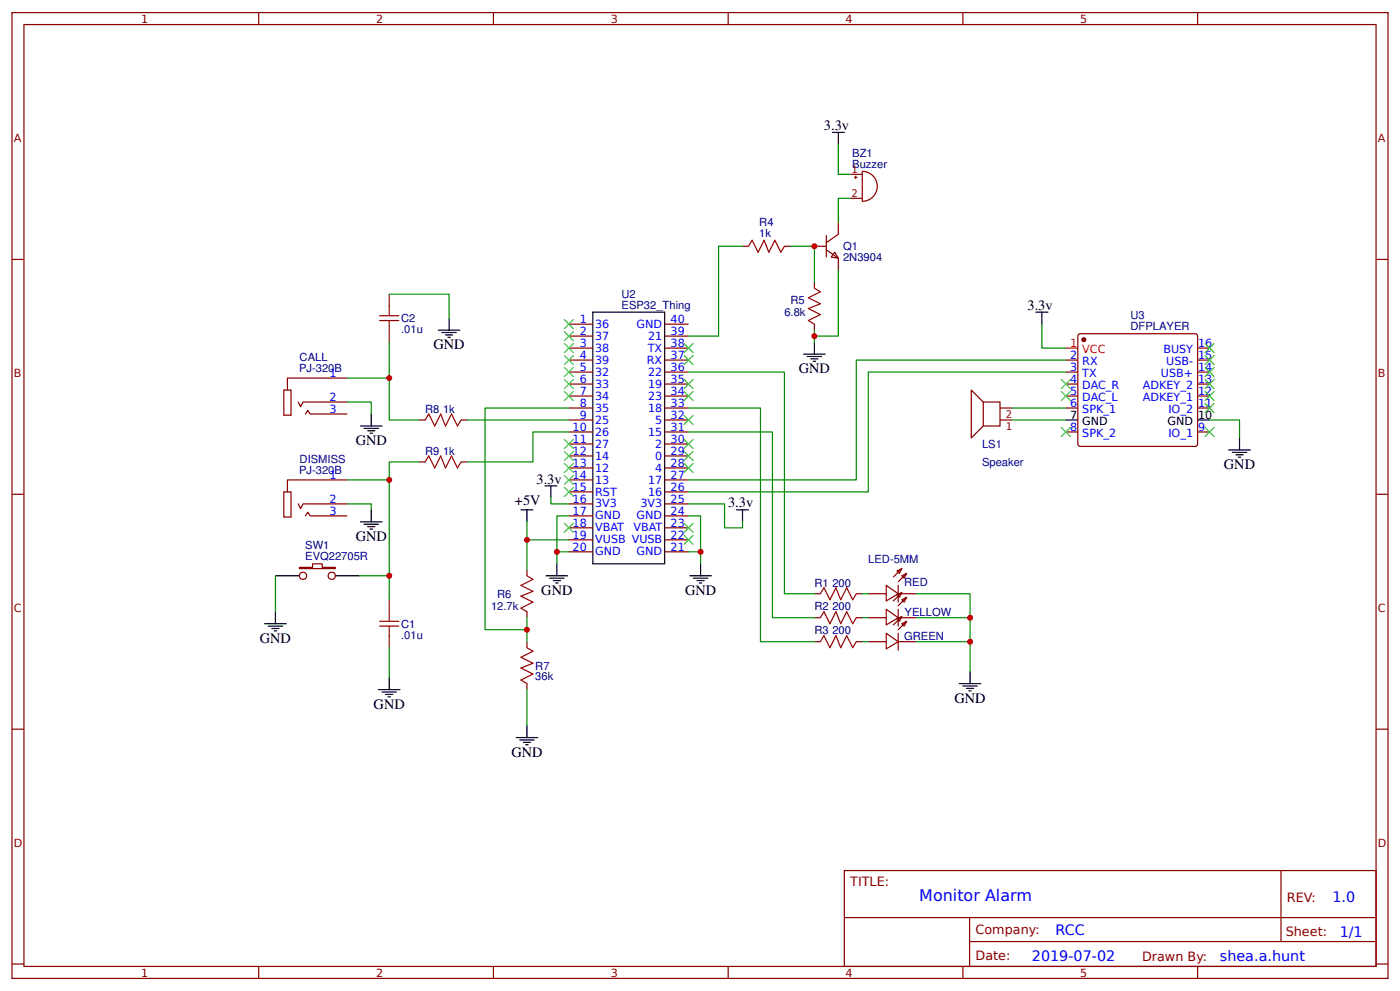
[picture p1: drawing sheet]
<svg xmlns="http://www.w3.org/2000/svg" width="309mm" height="219mm" viewBox="0 0 309 219" stroke-linecap="round" stroke-linejoin="round" font-family="sans-serif">
<g fill="none" stroke="#800" stroke-width=".26">
<path d="M2.6 2.8h304.1v213.2h-304.1zM5.3 5.4h298.7v208h-298.7zM57.1 2.8v2.6M109 2.8v2.6M160.9 2.8v2.6M212.7 2.8v2.6M264.6 2.8v2.6M2.6 57.3h2.7M164 54.4h1.4M173.3 54.4h1.3M179.9 54.4h2.7M182.6 55.2l2.6 1.8v2.7"/>
<path d="M182.6 52v4.8M184.4 55.7l.8 1.3-1.6-.2zM185.2 49.1v2.6l-2.6 1.9M304 57.3h2.7M86 65v2.6M86 72.9v2.6M125.7 71.6h5.3M125.7 74.2h5.3M125.7 76.9h5.3M125.7 79.5h5.3M146.8 71.6h5.3M146.8 74.2h5.3"/>
<path d="M146.8 76.9h5.3M146.8 79.5h5.3M179.9 62.3v1.3M179.9 71.6v1.3M235.5 79.5h2.6M238.2 73.9l.5-.2 25.6 .1 .3 .4-.1 24.1-.4 .3-25.7-.1-.3-.5zM264.6 76.9h2.6M264.6 79.5h2.6M62.7 86.1h1.6v5.6h-1.6zM65.9 88.8l.5 1 .5-1h9.8M67.5 91.4l.5-.8 .5 .8h8.2M76.7 83.5h-13.2v2.6"/>
<path d="M92.6 92.7h1.3M101.9 92.7h1.3M125.7 82.2h5.3M125.7 84.8h5.3M125.7 90.1h5.3M125.7 92.7h5.3M125.7 95.4h5.3M125.7 98h5.3M125.7 87.4h5.3M146.8 82.2h5.3M146.8 84.8h5.3M146.8 90.1h5.3"/>
<path d="M146.8 92.7h5.3M146.8 95.4h5.3M146.8 98h5.3M146.8 87.4h5.3M235.5 82.2h2.6M235.5 84.8h2.6M235.5 90.1h2.6M235.5 95.4h2.6M235.5 87.4h2.6M264.6 82.2h2.6M264.6 84.8h2.6M264.6 90.1h2.6"/>
<path d="M264.6 95.4h2.6M264.6 87.4h2.6M2.6 109.1h2.7M62.7 108.6h1.6v5.6h-1.6zM65.9 111.3l.5 1 .5-1h9.8M67.5 113.9l.5-.8 .5 .8h8.2M76.7 106h-13.2v2.6M92.6 102h1.3M101.9 102h1.3M125.7 100.7h5.3M125.7 103.3h5.3M125.7 106h5.3"/>
<path d="M125.7 108.6h5.3M125.7 111.3h5.3M125.7 113.9h5.3M125.7 116.5h5.3M125.7 119.2h5.3M146.8 100.7h5.3M146.8 103.3h5.3M146.8 106h5.3M146.8 108.6h5.3M146.8 111.3h5.3M146.8 113.9h5.3M146.8 116.5h5.3"/>
<path d="M146.8 119.2h5.3M304 109.1h2.7M66.1 125.3h3v-.8h2.1v.8h2.9v.2h-8zM86 132.4v2.7M116.4 125.8v1.3M116.4 135.1v1.3M125.7 121.8h5.3M146.8 121.8h5.3M179.9 131.1h1.3M179.9 136.4h1.3M189.2 131.1h1.3M189.2 136.4h1.3"/>
<path d="M191.8 131.1h4M191.8 136.4h4M195.8 129.2l2.6 1.9-2.6 1.6zM195.8 134.5l2.6 1.9-2.6 1.6zM195.8 139.8l2.6 1.9-2.6 1.6zM198.2 126.1l1-.6-.5 1.1zM198.2 131.4l1-.6-.5 1.1zM198.2 136.7l1-.6-.5 1.1zM198.4 131.1h4M198.4 129.2v3.8M198.4 134.5v3.7M198.4 139.8v3.7"/>
<path d="M198.4 136.4h4M199.2 127.1l1.1-.5-.5 1.1zM199.2 132.4l1.1-.5-.5 1.1zM199.2 137.7l1.1-.5-.5 1zM199.2 125.5l-1.8 1.9M199.2 130.8l-1.8 1.9M199.2 136.1l-1.8 1.9M200.3 126.6l-1.9 1.9M200.3 131.9l-1.9 1.8M200.3 137.2l-1.9 1.8M86 140.4v2.6M116.4 141.7v1.3"/>
<path d="M116.4 150.9v1.4M179.9 141.7h1.3M189.2 141.7h1.3M191.8 141.7h4M198.4 141.7h4M2.6 161h2.7M304 161h2.7M186.5 192.2h117.5v21.2h-117.5zM283 192.2v15.7M2.6 212.9h2.7M57.1 213.4v2.6M109 213.4v2.6"/>
<path d="M160.9 213.4v2.6M186.6 202.6h117.3M212.7 213.4v2.6M214.2 207.9h89.7M214.2 202.6v10.6M264.6 213.4v2.6M304 212.9h2.7"/>
<circle cx="66.9" cy="127.1" r=".8"/>
<circle cx="73.3" cy="127.1" r=".8"/>
</g>
<g fill="none" stroke="#000" stroke-width=".26">
<path d="M183.9 29.2h2.6M185.2 29.2v2.7M96.8 72.9h4.8M97.6 73.4h3.2M98.4 74h1.6M99 74.5h.5M99.2 70.2v2.7M131 68.9h15.8v55.6h-15.8zM177.5 78.2h4.8M178.3 78.7h3.2M179.1 79.2h1.6M179.7 79.8h.5"/>
<path d="M179.9 75.5v2.7M228.9 68.9h2.6M230.2 68.9v2.7M79.6 94.1h4.8M80.4 94.6h3.2M81.2 95.1h1.6M81.8 95.6h.5M82 91.4v2.7M235.5 92.7h2.6M264.6 92.7h2.6M271.5 99.4h4.7M272.3 99.9h3.1"/>
<path d="M273.8 96.7v2.7M79.6 115.2h4.8M80.4 115.8h3.2M81.2 116.3h1.6M81.8 116.8h.5M82 112.6v2.6M115.1 112.6h2.6M116.4 112.6v2.6M120.4 107.3h2.6M121.7 107.3v2.6M162.7 112.6h2.7M164 112.6v2.6"/>
<path d="M273 100.4h1.6M273.6 100.9h.5M58.5 137.7h4.7M59.3 138.2h3.1M60.1 138.8h1.5M60.6 139.3h.5M60.9 127.1h5.2M60.9 135.1v2.6M74.1 127.1h5.3M120.6 127.1h4.8M121.4 127.7h3.2M122.2 128.2h1.6"/>
<path d="M122.8 128.7h.5M123 124.5v2.6M152.4 127.1h4.8M153.2 127.7h3.2M154 128.2h1.6M154.5 128.7h.5M154.8 124.5v2.6M83.6 152.3h4.8M84.4 152.8h3.2M85.2 153.3h1.6M85.7 153.9h.6M86 149.6v2.7"/>
<path d="M211.9 150.9h4.8M212.7 151.5h3.2M213.5 152h1.6M214 152.5h.6M214.3 148.3v2.6M114 162.9h4.8M114.8 163.4h3.2M115.6 163.9h1.6M116.2 164.4h.5M116.4 160.2v2.7"/>
</g>
<circle cx="239.4" cy="75" r=".4" fill="#800" stroke="#800" stroke-width=".26"/>
<path d="M235.5 76.9h2.6" fill="none" stroke="#f00" stroke-width=".26"/>
<g fill="none" stroke="#080" stroke-width=".26">
<path d="M185.2 31.9v6.6h2.7M164 54.4h-5.3v19.8h-6.6M174.6 54.4h5.3v7.9M185.2 59.7v14.5h-5.3M187.9 43.8h-2.7v5.3M86 65h13.2v5.2M86 75.5v8M179.9 72.9v2.6M230.2 71.6v5.3h5.3M235.5 79.5h-46.3v26.5h-37.1M76.7 83.5h9.3v9.2h6.6M76.7 88.8h5.3v2.6"/>
<path d="M103.2 92.7h22.5M125.7 95.4h-8v6.6h-14.5M125.7 90.1h-18.5v48.9h9.2M152.1 82.2h21.2v48.9h6.6M152.1 95.4h18.6v41h9.2M152.1 90.1h15.9v51.6h11.9M223.6 92.7h11.9M223.6 90.1h11.9M235.5 82.2h-43.7v26.4h-39.7M267.2 92.7h6.6v4M76.7 111.3h5.3v1.3M86 106v21.1h-6.6"/>
<path d="M92.6 102h-6.6v4h-9.3M116.4 115.2v4M121.7 109.9v1.4h4M125.7 119.2h-9.3v6.6M125.7 113.9h-2.7v7.9h2.7M152.1 111.3h8v5.2h3.9v-1.3M152.1 113.9h2.7v7.9M60.9 127.1v8M86 127.1v5.3M116.4 136.4v5.3M123 121.8v2.7M152.1 121.8h2.7v2.7"/>
<path d="M190.5 136.4h1.3M190.5 131.1h1.3M202.4 131.1h11.9v17.2M202.4 136.4h11.9M86 143v6.6M116.4 152.3v7.9M190.5 141.7h1.3M202.4 141.7h11.9"/>
</g>
<g fill="none" stroke="#a00000" stroke-width=".26">
<path d="M165.4 54.4l.8-1.4 1.3 2.7 1.3-2.7 1.1 2.7 1.3-2.7 1.3 2.7 .8-1.3M83.9 70.8h4.2M83.9 69.7h4.2M86 67.6v2.1M86 70.8v2.1M179.9 63.6l1.3 .8-2.6 1.3 2.6 1.4-2.6 1 2.6 1.4-2.6 1.3 1.3 .8M93.9 92.7l.8-1.3 1.3 2.7 1.4-2.7 1 2.7 1.3-2.7 1.4 2.7 .8-1.4M93.9 102l.8-1.3 1.3 2.6 1.4-2.6 1 2.6 1.3-2.6 1.4 2.6 .8-1.3M83.9 138.2h4.2M83.9 137.2h4.2M86 135.1v2.1M86 138.2v2.2"/>
<path d="M116.4 127.1l1.3 .8-2.6 1.3 2.6 1.4-2.6 1 2.6 1.4-2.6 1.3 1.3 .8M181.2 131.1l.8-1.3 1.4 2.6 1.3-2.6 1 2.6 1.4-2.6 1.3 2.6 .8-1.3M181.2 136.4l.8-1.3 1.4 2.6 1.3-2.6 1 2.6 1.4-2.6 1.3 2.6 .8-1.3M116.4 143l1.3 .8-2.6 1.3 2.6 1.3-2.6 1.1 2.6 1.3-2.6 1.4 1.3 .7M181.2 141.7l.8-1.3 1.4 2.6 1.3-2.6 1 2.6 1.4-2.6 1.3 2.6 .8-1.3"/>
</g>
<path d="M187.9 38.5h2.6M188.8 39.2h.5M189 38.9v.5M190.5 37.8a3.3 3.3 0 0 1 3.3 3.3 3.3 3.3 0 0 1-3.3 3.3zM187.9 43.8h2.6M217.2 88.8h3.7v5.3h-3.7zM217.2 88.8l-2.6-2.7v10.6l2.6-2.6M220.9 92.7h2.7M220.9 90.1h2.7" fill="none" stroke="#840000" stroke-width=".26"/>
<g fill="#000" stroke="#3c3" stroke-width=".26">
<path d="M124.6 70.5l2.1 2.1zM126.7 70.5l-2.1 2.1z"/>
<path d="M124.6 73.2l2.1 2.1zM126.7 73.2l-2.1 2.1z"/>
<path d="M124.6 75.8l2.1 2.1zM126.7 75.8l-2.1 2.1z"/>
<path d="M124.6 78.4l2.1 2.2zM126.7 78.4l-2.1 2.2z"/>
<path d="M151.1 75.8l2.1 2.1zM153.2 75.8l-2.1 2.1z"/>
<path d="M151.1 78.4l2.1 2.2zM153.2 78.4l-2.1 2.2z"/>
<path d="M266.2 75.8l2.1 2.1zM268.3 75.8l-2.1 2.1z"/>
<path d="M266.2 78.4l2.1 2.2zM268.3 78.4l-2.1 2.2z"/>
<path d="M124.6 81.1l2.1 2.1zM126.7 81.1l-2.1 2.1z"/>
<path d="M124.6 83.7l2.1 2.2zM126.7 83.7l-2.1 2.2z"/>
<path d="M124.6 86.4l2.1 2.1zM126.7 86.4l-2.1 2.1z"/>
<path d="M124.6 97l2.1 2.1zM126.7 97l-2.1 2.1z"/>
<path d="M124.6 99.6l2.1 2.1zM126.7 99.6l-2.1 2.1z"/>
<path d="M151.1 83.7l2.1 2.2zM153.2 83.7l-2.1 2.2z"/>
<path d="M151.1 86.4l2.1 2.1zM153.2 86.4l-2.1 2.1z"/>
<path d="M151.1 91.7l2.1 2.1zM153.2 91.7l-2.1 2.1z"/>
<path d="M151.1 97l2.1 2.1zM153.2 97l-2.1 2.1z"/>
<path d="M151.1 99.6l2.1 2.1zM153.2 99.6l-2.1 2.1z"/>
<path d="M234.4 83.7l2.1 2.2zM236.5 83.7l-2.1 2.2z"/>
<path d="M234.4 86.4l2.1 2.1zM236.5 86.4l-2.1 2.1z"/>
<path d="M234.4 94.3l2.1 2.1zM236.5 94.3l-2.1 2.1z"/>
<path d="M266.2 81.1l2.1 2.1zM268.3 81.1l-2.1 2.1z"/>
<path d="M266.2 83.7l2.1 2.2zM268.3 83.7l-2.1 2.2z"/>
<path d="M266.2 86.4l2.1 2.1zM268.3 86.4l-2.1 2.1z"/>
<path d="M266.2 89l2.1 2.1zM268.3 89l-2.1 2.1z"/>
<path d="M266.2 94.3l2.1 2.1zM268.3 94.3l-2.1 2.1z"/>
<path d="M124.6 102.3l2.1 2.1zM126.7 102.3l-2.1 2.1z"/>
<path d="M124.6 104.9l2.1 2.1zM126.7 104.9l-2.1 2.1z"/>
<path d="M124.6 107.6l2.1 2.1zM126.7 107.6l-2.1 2.1z"/>
<path d="M124.6 115.5l2.1 2.1zM126.7 115.5l-2.1 2.1z"/>
<path d="M151.1 102.3l2.1 2.1zM153.2 102.3l-2.1 2.1z"/>
<path d="M151.1 115.5l2.1 2.1zM153.2 115.5l-2.1 2.1z"/>
<path d="M151.1 118.1l2.1 2.2zM153.2 118.1l-2.1 2.2z"/>
</g>
<g fill="#c00">
<circle cx="154.8" cy="121.8" r=".66"/>
<circle cx="116.4" cy="139" r=".66"/>
<circle cx="116.4" cy="119.2" r=".66"/>
<circle cx="86" cy="83.5" r=".66"/>
<circle cx="86" cy="106" r=".66"/>
<circle cx="179.9" cy="54.4" r=".66"/>
<circle cx="214.3" cy="141.7" r=".66"/>
<circle cx="214.3" cy="136.4" r=".66"/>
<circle cx="179.9" cy="74.2" r=".66"/>
<circle cx="86" cy="127.1" r=".66"/>
<circle cx="123" cy="121.8" r=".66"/>
</g>
<text font-size="3.5" fill="#00f" x="203.1" y="199">Monitor Alarm</text>
<g font-size="3.2">
<text x="182" y="28.7">3.3v</text>
<text x="227" y="68.4">3.3v</text>
<text x="95.8" y="77.1">GND</text>
<text x="176.5" y="82.4">GND</text>
<text x="78.6" y="98.3">GND</text>
<text x="118.5" y="106.8">3.3v</text>
<text x="270.4" y="103.6">GND</text>
<text x="113.8" y="111.4">+5V</text>
<text x="160.9" y="112.1">3.3v</text>
<text x="78.6" y="119.5">GND</text>
<text x="119.6" y="131.4">GND</text>
<text x="151.3" y="131.4">GND</text>
<text x="57.4" y="141.9">GND</text>
<text x="210.9" y="155.2">GND</text>
<text x="82.5" y="156.5">GND</text>
<text x="113" y="167.1">GND</text>
</g>
<g font-size="3.2" fill="#00f">
<text x="294.4" y="199.2">1.0</text>
<text x="233.2" y="206.3">RCC</text>
<text x="296" y="206.9">1/1</text>
<text x="228" y="212.2">2019-07-02</text>
<text x="269.5" y="212.1">shea.a.hunt</text>
</g>
<g font-size="2.8" fill="#800">
<text x="187.9" y="195.7">TITLE:</text>
<text x="284.3" y="199.2">REV:</text>
<text x="215.5" y="206.3">Company:</text>
<text x="284.1" y="206.8">Sheet:</text>
<text x="215.5" y="212.1">Date:</text>
<text x="252.3" y="212.1">Drawn By:</text>
</g>
<g font-size="2.5" fill="#800">
<text x="31.2" y="5">1</text>
<text x="83.1" y="5">2</text>
<text x="134.9" y="5">3</text>
<text x="186.8" y="5">4</text>
<text x="238.7" y="5">5</text>
<text x="3" y="31.4">A</text>
<text x="304.4" y="31.4">A</text>
<text x="3" y="83.2">B</text>
<text x="304.4" y="83.2">B</text>
<text x="3" y="135.1">C</text>
<text x="304.4" y="135.1">C</text>
<text x="3" y="186.9">D</text>
<text x="304.4" y="186.9">D</text>
<text x="31.2" y="215.6">1</text>
<text x="83.1" y="215.6">2</text>
<text x="134.9" y="215.6">3</text>
<text x="186.8" y="215.6">4</text>
<text x="238.7" y="215.6">5</text>
</g>
<g font-size="2.5" fill="#000080">
<text x="188.3" y="34.7">BZ1</text>
<text x="188.3" y="37">Buzzer</text>
<text x="167.8" y="52.3">1k</text>
<text x="167.8" y="49.9">R4</text>
<text x="186.3" y="57.6">2N3904</text>
<text x="186.3" y="55.2">Q1</text>
<text x="137.3" y="65.7">U2</text>
<text x="88.6" y="71.1">C2</text>
<text x="137.3" y="68.1">ESP32_Thing</text>
<text x="173.3" y="69.9">6.8k</text>
<text x="174.6" y="67.2">R5</text>
<text x="249.8" y="70.5">U3</text>
<text x="88.6" y="73.5">.01u</text>
<text x="249.8" y="72.9">DFPLAYER</text>
<text x="66.1" y="82.2">PJ-320B</text>
<text x="66.2" y="79.8">CALL</text>
<text x="93.9" y="91.3">R8</text>
<text x="97.9" y="91.3">1k</text>
<text x="93.9" y="100.5">R9</text>
<text x="97.9" y="100.5">1k</text>
<text x="217" y="99">LS1</text>
<text x="66.1" y="104.6">PJ-320B</text>
<text x="66.2" y="102.3">DISMISS</text>
<text x="217" y="102.9">Speaker</text>
<text x="67.4" y="123.7">EVQ22705R</text>
<text x="67.4" y="121.3">SW1</text>
<text x="191.8" y="124.4">LED-5MM</text>
<text x="179.9" y="129.6">R1</text>
<text x="183.9" y="129.6">200</text>
<text x="199.8" y="129.4">RED</text>
<text x="108.5" y="134.7">12.7k</text>
<text x="109.8" y="132">R6</text>
<text x="179.9" y="134.7">R2</text>
<text x="183.9" y="134.7">200</text>
<text x="199.9" y="136">YELLOW</text>
<text x="88.6" y="141">.01u</text>
<text x="88.6" y="138.6">C1</text>
<text x="179.9" y="139.9">R3</text>
<text x="183.9" y="139.9">200</text>
<text x="199.8" y="141.3">GREEN</text>
<text x="118.3" y="147.8">R7</text>
<text x="118.3" y="150.2">36k</text>
</g>
<g font-size="2.5" fill="#00f">
<text x="128.1" y="71.3">1</text>
<text x="148.2" y="71.3">40</text>
<text x="128.1" y="76.6">3</text>
<text x="128.1" y="74">2</text>
<text x="131.5" y="77.7">38</text>
<text x="131.5" y="75">37</text>
<text x="131.5" y="72.4">36</text>
<text x="140.7" y="72.4">GND</text>
<text x="143.1" y="77.7">TX</text>
<text x="143.2" y="75">21</text>
<text x="148.2" y="74">39</text>
<text x="148.2" y="76.6">38</text>
<text x="257" y="77.9">BUSY</text>
<text x="264.7" y="76.6">16</text>
<text x="72.8" y="83.2">1</text>
<text x="128.1" y="81.9">5</text>
<text x="128.1" y="79.2">4</text>
<text x="131.5" y="82.9">32</text>
<text x="131.5" y="80.3">39</text>
<text x="142.9" y="80.3">RX</text>
<text x="143.2" y="82.9">22</text>
<text x="148.2" y="79.2">37</text>
<text x="148.2" y="81.9">36</text>
<text x="236.4" y="79.2">2</text>
<text x="236.4" y="81.9">3</text>
<text x="239.1" y="80.6">RX</text>
<text x="239.1" y="83.2">TX</text>
<text x="256.5" y="83.2">USB+</text>
<text x="257.6" y="80.6">USB-</text>
<text x="264.7" y="81.9">14</text>
<text x="264.7" y="79.2">15</text>
<text x="72.8" y="88.5">2</text>
<text x="128.1" y="89.8">8</text>
<text x="128.1" y="87.2">7</text>
<text x="128.1" y="84.5">6</text>
<text x="131.5" y="88.2">34</text>
<text x="131.5" y="85.6">33</text>
<text x="143.2" y="85.6">19</text>
<text x="143.2" y="88.2">23</text>
<text x="148.2" y="84.5">35</text>
<text x="148.2" y="89.8">33</text>
<text x="148.2" y="87.2">34</text>
<text x="236.4" y="84.5">4</text>
<text x="236.4" y="87.2">5</text>
<text x="236.4" y="89.8">6</text>
<text x="239.1" y="85.9">DAC_R</text>
<text x="239.1" y="88.5">DAC_L</text>
<text x="252.5" y="88.5">ADKEY_1</text>
<text x="252.5" y="85.9">ADKEY_2</text>
<text x="264.7" y="89.8">11</text>
<text x="264.7" y="87.2">12</text>
<text x="264.7" y="84.5">13</text>
<text x="72.8" y="91.1">3</text>
<text x="126.5" y="95.1">10</text>
<text x="128.1" y="92.5">9</text>
<text x="131.5" y="93.5">25</text>
<text x="131.5" y="90.9">35</text>
<text x="143.2" y="90.9">18</text>
<text x="144.7" y="93.5">5</text>
<text x="148.2" y="92.5">32</text>
<text x="148.2" y="95.1">31</text>
<text x="236.4" y="95.1">8</text>
<text x="239.1" y="91.1">SPK_1</text>
<text x="258.1" y="91.1">IO_2</text>
<text x="264.7" y="95.1">9</text>
<text x="126.5" y="100.4">12</text>
<text x="126.5" y="97.8">11</text>
<text x="131.5" y="101.5">14</text>
<text x="131.5" y="98.8">27</text>
<text x="131.5" y="96.2">26</text>
<text x="143.2" y="96.2">15</text>
<text x="144.7" y="98.8">2</text>
<text x="144.7" y="101.5">0</text>
<text x="148.2" y="97.8">30</text>
<text x="148.2" y="100.4">29</text>
<text x="239.1" y="96.4">SPK_2</text>
<text x="258.1" y="96.4">IO_1</text>
<text x="72.8" y="105.7">1</text>
<text x="126.5" y="105.7">14</text>
<text x="126.5" y="103.1">13</text>
<text x="131.5" y="106.8">13</text>
<text x="131.5" y="104.1">12</text>
<text x="143.2" y="106.8">17</text>
<text x="144.7" y="104.1">4</text>
<text x="148.2" y="103.1">28</text>
<text x="148.2" y="105.7">27</text>
<text x="72.8" y="111">2</text>
<text x="72.8" y="113.6">3</text>
<text x="126.5" y="113.6">17</text>
<text x="126.5" y="111">16</text>
<text x="126.5" y="108.3">15</text>
<text x="131.5" y="112.1">3V3</text>
<text x="131.5" y="109.4">RST</text>
<text x="141.5" y="112.1">3V3</text>
<text x="143.2" y="109.4">16</text>
<text x="148.2" y="108.3">26</text>
<text x="148.2" y="111">25</text>
<text x="148.2" y="113.6">24</text>
<text x="126.5" y="118.9">19</text>
<text x="126.5" y="116.3">18</text>
<text x="131.5" y="120">VUSB VUSB</text>
<text x="131.5" y="117.3">VBAT</text>
<text x="131.5" y="114.7">GND</text>
<text x="139.9" y="117.3">VBAT</text>
<text x="140.7" y="114.7">GND</text>
<text x="148.2" y="116.3">23</text>
<text x="148.2" y="118.9">22</text>
<text x="126.5" y="121.6">20</text>
<text x="131.5" y="122.6">GND</text>
<text x="140.7" y="122.6">GND</text>
<text x="148.2" y="121.6">21</text>
</g>
<g font-size="2.5" fill="#f00">
<text x="236.4" y="76.6">1</text>
<text x="239.1" y="77.9">VCC</text>
</g>
<g font-size="2.5">
<text x="236.4" y="92.5">7</text>
<text x="239.1" y="93.8">GND</text>
<text x="257.9" y="93.8">GND</text>
<text x="264.7" y="92.5">10</text>
</g>
<g font-size="2.3" fill="#840000">
<text x="188.1" y="38.2">1</text>
<text x="188.1" y="43.5">2</text>
<text x="222.2" y="95">1</text>
<text x="222.2" y="92.3">2</text>
</g>
</svg>
